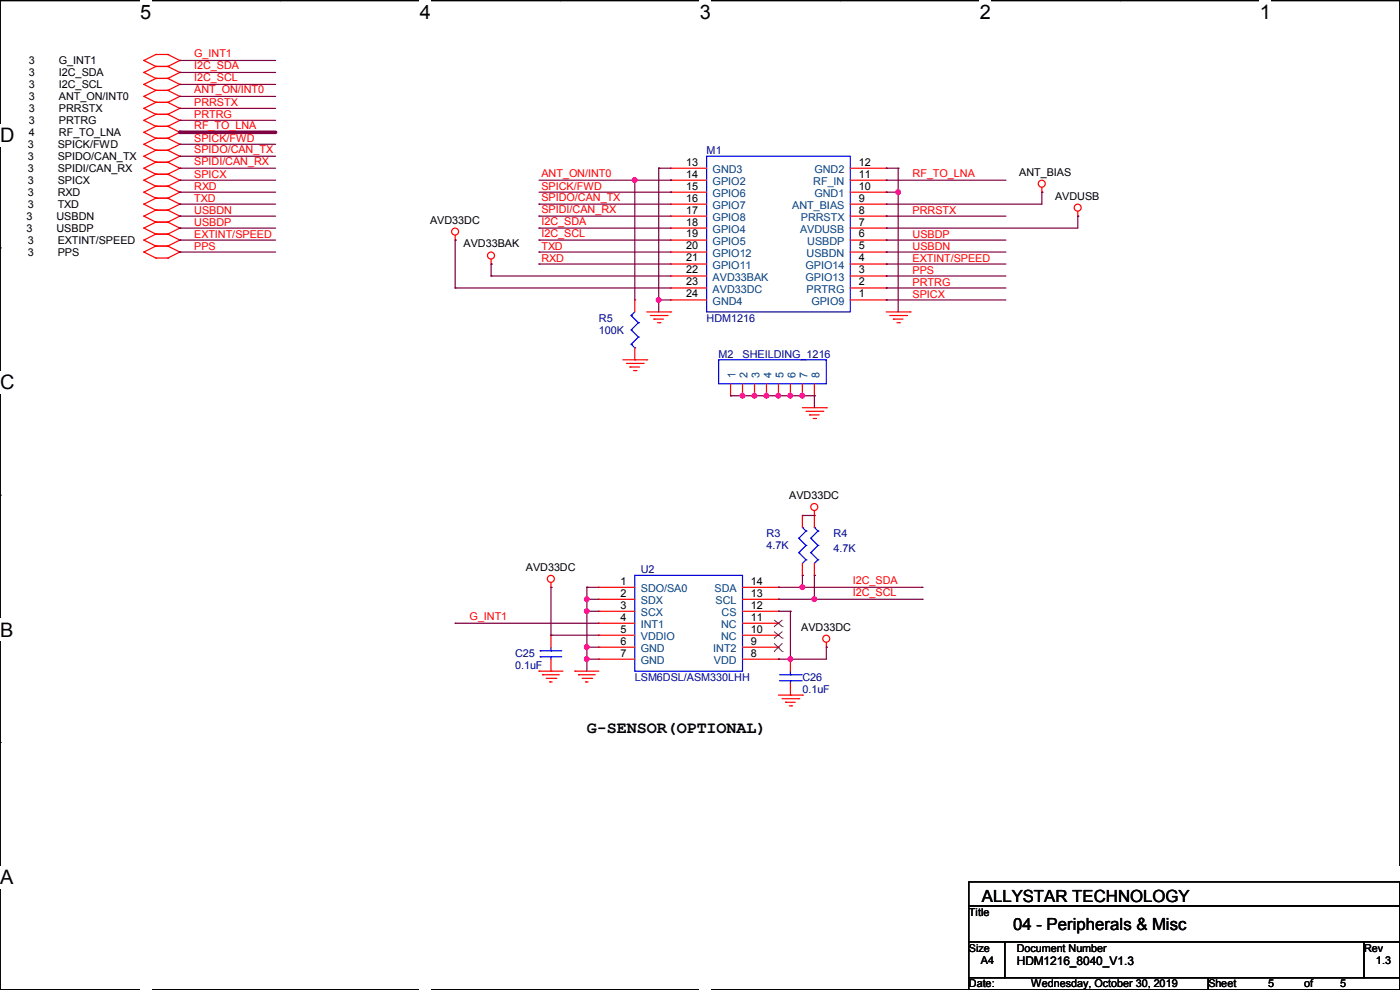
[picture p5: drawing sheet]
<svg xmlns="http://www.w3.org/2000/svg" width="297mm" height="210mm" viewBox="0 0 297 210" stroke-linecap="round" stroke-linejoin="round" font-family="sans-serif">
<path d="M0 .1h297v209.8h-297z" fill="none" stroke="#000" stroke-width=".25"/>
<g fill="#fff">
<path d="M29.7 .1h2.4v4.8h-2.4z"/>
<path d="M29.7 209.9l2.4 .1z"/>
</g>
<path d="M59.4 .1h.1M59.4 209.9h.1" fill="none" stroke="#000" stroke-width=".25"/>
<g fill="#fff">
<path d="M89.1 .1h2.3v4.8h-2.3z"/>
<path d="M89.1 209.9l2.3 .1z"/>
</g>
<path d="M118.8 .1h.1M118.8 209.9h.1" fill="none" stroke="#000" stroke-width=".25"/>
<g fill="#fff">
<path d="M148.5 .1h2.3v4.8h-2.3z"/>
<path d="M148.5 209.9l2.3 .1z"/>
</g>
<path d="M178.2 .1h.1M178.2 209.9h.1" fill="none" stroke="#000" stroke-width=".25"/>
<g fill="#fff">
<path d="M207.9 .1h2.3v4.8h-2.3z"/>
<path d="M207.9 209.9l2.3 .1z"/>
</g>
<path d="M237.6 .1h.1M237.6 209.9h.1" fill="none" stroke="#000" stroke-width=".25"/>
<g fill="#fff">
<path d="M267.3 .1h2.3v4.8h-2.3z"/>
<path d="M267.3 209.9l2.3 .1z"/>
<path d="M0 26.3h3.1v4.8h-3.1z"/>
<path d="M0 78.8h3.1v4.7h-3.1z"/>
</g>
<path d="M0 52.6h.1M297 52.6h.1" fill="none" stroke="#000" stroke-width=".25"/>
<path d="M0 131.2h2.9v4.8h-2.9z" fill="#fff"/>
<path d="M0 105h.1M297 105h.1" fill="none" stroke="#000" stroke-width=".25"/>
<g fill="#fff">
<path d="M0 183.7h2.9v4.7h-2.9z"/>
<path d="M296.9 183.7h.1v4.7h-.1z"/>
</g>
<path d="M0 157.5h.1M297 157.5h.1M205.5 187.1h91.5v5.1h-91.5zM205.5 192.2h91.5v7.6h-91.5zM205.5 199.8h7.6v7.6h-7.6zM213.1 199.8h76.2v7.6h-76.2zM289.3 199.8h7.7v7.6h-7.7zM205.5 207.4h50.8v2.5h-50.8zM256.3 207.4h40.7v2.5h-40.7z" fill="none" stroke="#000" stroke-width=".25"/>
<g fill="none" stroke="#f00" stroke-width=".25">
<path d="M30.5 15.4h.1M30.5 12.8h.1M30.5 17.9h.1M30.5 15.4l2.6 1.2M30.5 12.8l2.6 1.3M30.5 17.9l2.6 1.3M33.1 14.1h.1M33.1 16.6h.1M33.1 19.2h.1M33.1 11.6h.1M33.1 14.1h2.5M33.1 14.1l-2.6 1.3"/>
<path d="M33.1 16.6h2.5M33.1 19.2h2.5M33.1 19.2l-2.6 1.2M33.1 11.6h2.5M33.1 11.6l-2.6 1.2M33.1 16.6l-2.6 1.3M35.6 14.1h.1M35.6 16.6h.1M35.6 19.2h.1M35.6 11.6h.1M35.6 14.1l2.5 1.3M35.6 19.2l2.5 1.2"/>
<path d="M35.6 11.6l2.5 1.2M35.6 16.6l2.5 1.3M38.1 15.4h.1M38.1 12.8h.1M38.1 17.9h.1M38.1 15.4l-2.5 1.2M38.1 12.8l-2.5 1.3M38.1 17.9l-2.5 1.3M30.5 20.4h.1M30.5 23h.1M30.5 25.5h.1M30.5 28.1h.1"/>
<path d="M30.5 35.7h.1M30.5 33.1h.1M30.5 38.2h.1M30.5 30.6h.1M30.5 20.4l2.6 1.3M30.5 23l2.6 1.3M30.5 25.5l2.6 1.3M30.5 28.1l2.6 1.2M30.5 35.7l2.6 1.3M30.5 33.1l2.6 1.3M30.5 38.2l2.6 1.3M30.5 30.6l2.6 1.3"/>
<path d="M33.1 21.7h.1M33.1 24.3h.1M33.1 26.8h.1M33.1 29.3h.1M33.1 34.4h.1M33.1 37h.1M33.1 31.9h.1M33.1 39.5h.1M33.1 21.7h2.5M33.1 21.7l-2.6 1.3M33.1 24.3h2.5M33.1 24.3l-2.6 1.2"/>
<path d="M33.1 26.8h2.5M33.1 26.8l-2.6 1.3M33.1 29.3h2.5M33.1 34.4h2.5M33.1 34.4l-2.6 1.3M33.1 37h2.5M33.1 31.9h2.5M33.1 31.9l-2.6 1.2M33.1 39.5h2.5M33.1 39.5l-2.6 1.3M33.1 37l-2.6 1.2M33.1 29.3l-2.6 1.3"/>
<path d="M35.6 21.7h.1M35.6 24.3h.1M35.6 26.8h.1M35.6 29.3h.1M35.6 34.4h.1M35.6 37h.1M35.6 31.9h.1M35.6 39.5h.1M35.6 21.7l2.5 1.3M35.6 24.3l2.5 1.2M35.6 26.8l2.5 1.3M35.6 34.4l2.5 1.3"/>
<path d="M35.6 31.9l2.5 1.2M35.6 39.5l2.5 1.3M35.6 37l2.5 1.2M35.6 29.3l2.5 1.3M38.1 20.4h.1M38.1 23h.1M38.1 25.5h.1M38.1 28.1h.1M38.1 35.7h.1M38.1 33.1h.1M38.1 38.2h.1M38.1 30.6h.1"/>
<path d="M38.1 20.4l-2.5 1.3M38.1 23l-2.5 1.3M38.1 25.5l-2.5 1.3M38.1 28.1l-2.5 1.2M38.1 35.7l-2.5 1.3M38.1 33.1l-2.5 1.3M38.1 38.2l-2.5 1.3M38.1 30.6l-2.5 1.3M142.3 35.7h.1M142.3 38.2h.1M142.3 38.2h7.6M142.3 35.7h7.6"/>
<path d="M180.4 38.2h7.6M180.4 35.7h7.6M188 38.2h.1M188 35.7h.1M221 39.8v1M30.5 45.8h.1M30.5 48.4h.1M30.5 43.3h.1M30.5 40.8h.1M30.5 50.9h.1M30.5 53.5h.1M30.5 45.8l2.6 1.3"/>
<path d="M30.5 48.4l2.6 1.3M30.5 43.3l2.6 1.3M30.5 40.8l2.6 1.2M30.5 50.9l2.6 1.3M30.5 53.5l2.6 1.2M33.1 44.6h.1M33.1 47.1h.1M33.1 49.7h.1M33.1 42h.1M33.1 52.2h.1M33.1 54.7h.1M33.1 44.6h2.5"/>
<path d="M33.1 44.6l-2.6 1.2M33.1 47.1h2.5M33.1 47.1l-2.6 1.3M33.1 49.7h2.5M33.1 42h2.5M33.1 42l-2.6 1.3M33.1 49.7l-2.6 1.2M33.1 52.2h2.5M33.1 52.2l-2.6 1.3M33.1 54.7h2.5M35.6 44.6h.1M35.6 47.1h.1"/>
<path d="M35.6 49.7h.1M35.6 42h.1M35.6 52.2h.1M35.6 54.7h.1M35.6 44.6l2.5 1.2M35.6 47.1l2.5 1.3M35.6 42l2.5 1.3M35.6 49.7l2.5 1.2M35.6 52.2l2.5 1.3M38.1 45.8h.1M38.1 48.4h.1M38.1 43.3h.1"/>
<path d="M38.1 40.8h.1M38.1 50.9h.1M38.1 53.5h.1M38.1 45.8l-2.5 1.3M38.1 48.4l-2.5 1.3M38.1 43.3l-2.5 1.3M38.1 40.8l-2.5 1.2M38.1 50.9l-2.5 1.3M38.1 53.5l-2.5 1.2M96.6 50.9h.1M96.6 49.9v1M104.2 56h.1"/>
<path d="M104.2 55v1M142.3 40.8h.1M142.3 43.3h.1M142.3 45.8h.1M142.3 48.4h.1M142.3 50.9h.1M142.3 53.5h.1M142.3 56h.1M142.3 58.5h.1M142.3 58.5h7.6M142.3 56h7.6M142.3 53.5h7.6"/>
<path d="M142.3 50.9h7.6M142.3 48.4h7.6M142.3 45.8h7.6M142.3 43.3h7.6M142.3 40.8h7.6M180.4 58.5h7.6M180.4 56h7.6M180.4 53.5h7.6M180.4 50.9h7.6M180.4 48.4h7.6M180.4 45.8h7.6M180.4 43.3h7.6"/>
<path d="M180.4 40.8h7.6M188 58.5h.1M188 56h.1M188 53.5h.1M188 50.9h.1M188 48.4h.1M188 45.8h.1M188 43.3h.1M188 40.8h.1M221 40.8h.1M228.6 45.8h.1M228.6 44.8v1"/>
<path d="M132.1 76.3h5.1M132.9 77.1h3.5M133.6 77.9h.1M133.6 77.9h2.1M134.4 78.6h.5M134.7 63.6h.1M134.7 76.3h.1M134.7 63.6v2.6M134.7 73.8v2.5M134.9 78.6h.1M136.4 77.1h.1M137.2 76.3h.1"/>
<path d="M137.2 66.2h5.1M138 66.9h3.5M138.7 67.7h.1M138.7 67.7h2.1M139.5 68.5h.5M140 68.5h.1M141.5 66.9h.1M142.3 66.2h.1M142.3 61.1h.1M142.3 63.6h.1M142.3 63.6h7.6M142.3 61.1h7.6"/>
<path d="M180.4 63.6h7.6M180.4 61.1h7.6M188 63.6h.1M188 61.1h.1M188 66.2h5.1M188.8 66.9h3.5M189.5 67.7h.1M189.5 67.7h2.1M190.3 68.5h.5M190.8 68.5h.1M192.3 66.9h.1M193.1 66.2h.1"/>
<path d="M155 83.9h.1M155 81.4v2.5M157.5 83.9h.1M157.5 81.4v2.5M160.1 83.9h.1M160.1 81.4v2.5M162.6 83.9h.1M162.6 81.4v2.5M165.1 83.9h.1M165.1 81.4v2.5M167.7 83.9h.1M167.7 81.4v2.5"/>
<path d="M170.2 83.9h.1M170.2 86.5h5.1M170.2 81.4v2.5M171 87.2h3.5M171.7 88h.1M171.7 88h2.1M172.5 88.8h.5M172.8 83.9h.1M172.8 81.4v2.5M173 88.8h.1M174.5 87.2h.1M175.3 86.5h.1"/>
<path d="M170.2 109.3h.1M170.2 109.3v2.6M170.2 119.5v2.5M172.8 109.3h.1M172.8 108.3v3.6M172.8 119.5v2.5M116.9 124.6h.1M116.9 134.7h.1M116.9 123.6v1M116.9 134.7v2.6M116.9 139.8v2.6M127 124.6h.1"/>
<path d="M127 127.1h.1M127 129.7h.1M127 132.2h.1M127 134.7h.1M127 137.3h.1M127 139.8h.1M127 124.6h7.7M127 127.1h7.7M127 129.7h7.7M127 132.2h7.7M127 134.7h7.7M127 137.3h7.7"/>
<path d="M127 139.8h7.7M157.5 124.6h7.6M157.5 127.1h7.6M157.5 129.7h7.6M157.5 132.2h7.6M157.5 134.7h7.6M157.5 137.3h7.6M157.5 139.8h7.6M165.1 132.2h.1M165.1 134.7h.1M165.1 137.3h.1M165.1 139.8h.1"/>
<path d="M165.1 124.6h.1M165.1 127.1h.1M165.1 129.7h.1M167.7 139.8h.1M167.7 139.8v2.6M170.2 122h.1M172.8 122h.1M175.3 137.3h.1M175.3 136.3v1M114.3 142.4h.1M114.3 142.4h5.1M115.1 143.1h.1"/>
<path d="M115.1 143.1h3.6M115.9 143.9h2M116.6 144.7h.1M116.6 144.7h.5M116.9 142.4h.1M117.9 143.9h.1M122 142.4h.1M122 142.4h5M122.7 143.1h.1M122.7 143.1h3.6M123.5 143.9h2M124.2 144.7h.1"/>
<path d="M124.2 144.7h.6M125.5 143.9h.1M165.1 147.4h5.1M165.9 148.2h3.6M166.7 149h.1M166.7 149h2M167.4 149.7h.5M167.7 147.4h.1M167.7 144.9v2.5M167.9 149.7h.1M169.5 148.2h.1M170.2 147.4h.1"/>
<circle cx="221" cy="39" r=".74"/>
<circle cx="96.5" cy="49.1" r=".74"/>
<circle cx="104.2" cy="54.2" r=".74"/>
<circle cx="228.6" cy="44" r=".74"/>
<circle cx="172.7" cy="107.5" r=".74"/>
<circle cx="116.9" cy="122.8" r=".74"/>
<circle cx="175.3" cy="135.5" r=".74"/>
</g>
<g fill="none" stroke="#00f" stroke-width=".25">
<path d="M149.9 33.1h30.5v33.1h-30.5zM133.9 66.9h.1M133.9 70h.1M133.9 73h.1M133.9 66.9l1.5 1.6M133.9 70l1.5 1.5M133.9 73l.8 .8M134.7 73.8h.1M134.7 66.2l-.8 .7M135.4 68.5h.1M135.4 71.5h.1M135.4 68.5l-1.5 1.5"/>
<path d="M135.4 71.5l-1.5 1.5M152.4 76.3h22.9v5.1h-22.9zM169.5 117.2h.1M169.5 114.2h.1M169.5 117.2l1.5 1.5M169.5 114.2l1.5 1.5M170.2 111.9h.1M170.2 111.9l.8 .7M171 118.7h.1M171 115.7h.1M171 112.6h.1M171 118.7l-.8 .8"/>
<path d="M171 115.7l-1.5 1.5M171 112.6l-1.5 1.6M172 117.2h.1M172 114.2h.1M172 117.2l1.5 1.5M172 114.2l1.5 1.5M172.8 111.9h.1M172.8 111.9l.7 .7M173.5 118.7h.1M173.5 115.7h.1M173.5 112.6h.1M173.5 118.7l-.7 .8"/>
<path d="M173.5 115.7l-1.5 1.5M173.5 112.6l-1.5 1.6M114.6 138h.1M114.6 139.3h.1M114.6 138h4.6M114.6 139.3h4.6M116.9 139.3h.1M116.9 138h.1M116.9 137.3v.7M116.9 139.3v.5M134.7 122h22.8v20.4h-22.8zM165.4 143.1h4.6"/>
<path d="M165.4 144.4h4.6M167.7 144.4h.1M167.7 143.1h.1M167.7 142.4v.7M167.7 144.4v.5M170 143.1h.1M170 144.4h.1"/>
</g>
<path d="M164.2 132.9h.1M164.2 135.4h.1M164.2 138.2h.1M164.2 131.5l1.8 1.4M164.2 134l1.8 1.4M164.2 136.4l1.8 1.8M166 132.9h.1M166 135.4h.1M166 138.2h.1M166 131.5l-1.8 1.4M166 134l-1.8 1.4M166 136.4l-1.8 1.8" fill="none" stroke="#804000" stroke-width=".21"/>
<g fill="none" stroke="#800040" stroke-width=".25">
<path d="M38.1 17.9h.1M38.1 15.4h.1M38.1 12.8h.1M38.1 17.9h20.4M38.1 15.4h20.4M38.1 12.8h20.4M38.1 20.4h.1M38.1 23h.1M38.1 25.5h.1M38.1 20.4h20.4M38.1 23h20.4M38.1 25.5h20.4"/>
<path d="M114.3 38.2h20.4M134.7 38.2h.1M139.7 35.7h.1M139.7 35.7h2.6M139.7 35.7v30.5M188 38.2h.1M188 35.7h.1M188 38.2h25.4M188 35.7h2.5M190.5 35.7h.1M190.5 35.7v30.5M96.6 50.9h.1"/>
<path d="M96.6 50.9v10.2M104.2 56h.1M104.2 58.5h.1M104.2 58.5h38.1M104.2 56v2.5M114.3 48.4h.1M114.3 45.8h.1M114.3 43.3h.1M114.3 56h.1M114.3 53.5h.1M114.3 50.9h.1M114.3 56h28"/>
<path d="M114.3 43.3h28M114.3 45.8h28M114.3 50.9h28M114.3 53.5h28M114.3 48.4h28M114.3 40.8h28M142.3 40.8h.1M188 56h.1M188 58.5h.1M188 43.3h.1M188 45.8h.1M188 50.9h.1"/>
<path d="M188 53.5h.1M188 40.8h.1M188 48.4h.1M188 56h25.4M188 58.5h25.4M188 45.8h25.4M188 50.9h25.4M188 53.5h25.4M188 40.8h2.5M190.5 40.8h.1M221 40.8h.1M221 40.8v2.5h-33"/>
<path d="M228.6 45.8h.1M228.6 45.8v2.6h-40.6M96.6 61.1h.1M96.6 61.1h45.7M139.7 63.6h.1M139.7 63.6h2.6M188 63.6h.1M188 61.1h.1M188 63.6h25.4M188 61.1h25.4M155 83.9h.1M155 83.9h17.8"/>
<path d="M157.5 83.9h.1M160.1 83.9h.1M162.6 83.9h.1M165.1 83.9h.1M167.7 83.9h.1M170.2 83.9h.1M172.8 83.9h.1M172.8 83.9v2.6M170.2 109.3h.1M170.2 109.3h2.6M96.6 132.2h.1M96.6 132.2h30.4"/>
<path d="M116.9 124.6h.1M116.9 134.7h.1M116.9 124.6v10.1M116.9 134.7h10.1M124.5 127.1h.1M124.5 124.6h.1M124.5 137.3h.1M124.5 129.7h.1M124.5 139.8h.1M124.5 124.6v17.8M124.5 124.6h2.5M124.5 127.1h2.5"/>
<path d="M124.5 139.8h2.5M124.5 129.7h2.5M124.5 137.3h2.5M165.1 124.6h.1M165.1 127.1h.1M165.1 139.8h.1M165.1 129.7h.1M165.1 124.6h30.5M165.1 127.1h30.5M165.1 129.7h2.6M167.7 139.8h.1M167.7 129.7h.1"/>
<path d="M167.7 129.7v10.1M170.2 122h.1M170.2 122v2.6M172.8 122h.1M172.8 122v5.1M175.3 137.3h.1M175.3 137.3v2.5h-10.2M195.6 124.6h.1M195.6 127.1h.1"/>
</g>
<g fill="#f0f" stroke="#f0f" stroke-width=".25">
<circle cx="160" cy="83.9" r=".49"/>
<circle cx="157.5" cy="83.9" r=".49"/>
<circle cx="162.6" cy="83.9" r=".49"/>
<circle cx="167.7" cy="83.9" r=".49"/>
<circle cx="165.1" cy="83.9" r=".49"/>
<circle cx="170.2" cy="83.9" r=".49"/>
<circle cx="124.5" cy="127.1" r=".49"/>
<circle cx="167.7" cy="139.8" r=".49"/>
<circle cx="124.5" cy="139.8" r=".49"/>
<circle cx="124.5" cy="137.3" r=".49"/>
<circle cx="124.5" cy="129.6" r=".49"/>
<circle cx="139.7" cy="63.6" r=".49"/>
<circle cx="190.5" cy="40.7" r=".49"/>
<circle cx="170.2" cy="124.6" r=".49"/>
<circle cx="172.7" cy="127.1" r=".49"/>
</g>
<path d="M38.1 28.1h20.4" fill="none" stroke="#800040" stroke-width=".76"/>
<circle cx="38.1" cy="28.1" r=".38" fill="#800040"/>
<g fill="none" stroke="#800040" stroke-width=".25">
<path d="M38.1 35.7h.1M38.1 38.2h.1M38.1 33.1h.1M38.1 30.6h.1M38.1 35.7h20.4M38.1 38.2h20.4M38.1 33.1h20.4M38.1 30.6h20.4M134.7 38.2h.1M134.7 38.2h7.6M134.7 38.2v25.4M142.3 38.2h.1"/>
<path d="M38.1 40.8h.1M38.1 43.3h.1M38.1 45.8h.1M38.1 48.4h.1M38.1 50.9h.1M38.1 53.5h.1M38.1 40.8h20.4M38.1 43.3h20.4M38.1 45.8h20.4M38.1 48.4h20.4M38.1 50.9h20.4M38.1 53.5h20.4"/>
</g>
<g fill="#f0f" stroke="#f0f" stroke-width=".25">
<circle cx="134.6" cy="38.2" r=".49"/>
<circle cx="160" cy="83.9" r=".49"/>
<circle cx="157.5" cy="83.9" r=".49"/>
<circle cx="162.6" cy="83.9" r=".49"/>
<circle cx="167.7" cy="83.9" r=".49"/>
<circle cx="165.1" cy="83.9" r=".49"/>
<circle cx="170.2" cy="83.9" r=".49"/>
<circle cx="124.5" cy="127.1" r=".49"/>
<circle cx="167.7" cy="139.8" r=".49"/>
<circle cx="124.5" cy="139.8" r=".49"/>
<circle cx="124.5" cy="137.3" r=".49"/>
<circle cx="124.5" cy="129.6" r=".49"/>
<circle cx="139.7" cy="63.6" r=".49"/>
<circle cx="190.5" cy="40.7" r=".49"/>
<circle cx="170.2" cy="124.6" r=".49"/>
<circle cx="172.7" cy="127.1" r=".49"/>
</g>
<g font-size="4.2">
<text x="29.7" y="3.9">5</text>
<text x="89.1" y="3.9">4</text>
<text x="148.5" y="3.9">3</text>
<text x="207.9" y="3.9">2</text>
<text x="267.2" y="3.9">1</text>
<text x="0" y="30.1">D</text>
<text x="0" y="82.6">C</text>
<text x="0" y="135">B</text>
<text x="0" y="187.5">A</text>
<text x="297" y="187.5">A</text>
</g>
<g font-size="3.6">
<text x="124.5" y="155.4">G-SENSOR(OPTIONAL)</text>
<text x="208.3" y="191.3">ALLYSTAR TECHNOLOGY</text>
<text x="214.9" y="197.4">04 - Peripherals &amp; Misc</text>
</g>
<text font-size="2.5" x="215.7" y="204.6">HDM1216_8040_V1.3</text>
<g font-size="2.3">
<text x="6.1" y="16.2">3</text>
<text x="6.1" y="13.6">3</text>
<text x="12.5" y="16.2">I2C_SDA</text>
<text x="12.5" y="13.6">G_INT1</text>
<text x="6.1" y="21.3">3</text>
<text x="6.1" y="23.8">3</text>
<text x="6.1" y="18.7">3</text>
<text x="12.5" y="21.3">ANT_ON/INT0</text>
<text x="12.5" y="23.8">PRRSTX</text>
<text x="12.5" y="18.7">I2C_SCL</text>
<text x="6.1" y="26.3">3</text>
<text x="6.1" y="28.9">4</text>
<text x="12.5" y="26.3">PRTRG</text>
<text x="12.5" y="28.9">RF_TO_LNA</text>
<text x="5.9" y="34">3</text>
<text x="5.9" y="31.4">3</text>
<text x="12.2" y="34">SPIDO/CAN_TX</text>
<text x="12.2" y="31.4">SPICK/FWD</text>
<text x="145.6" y="35.1">13</text>
<text x="182.2" y="35.1">12</text>
<text x="5.9" y="36.5">3</text>
<text x="5.9" y="41.6">3</text>
<text x="5.9" y="39">3</text>
<text x="12.2" y="36.5">SPIDI/CAN_RX</text>
<text x="12.2" y="41.6">RXD</text>
<text x="12.2" y="39">SPICX</text>
<text x="145.6" y="37.7">14</text>
<text x="145.6" y="40.2">15</text>
<text x="182.2" y="40.2">10</text>
<text x="182.2" y="37.7">11</text>
<text x="216.2" y="37.3">ANT_BIAS</text>
<text x="5.6" y="46.7">3</text>
<text x="5.9" y="44.1">3</text>
<text x="12" y="46.7">USBDN</text>
<text x="12.2" y="44.1">TXD</text>
<text x="91.2" y="47.4">AVD33DC</text>
<text x="145.6" y="42.8">16</text>
<text x="145.6" y="45.3">17</text>
<text x="145.6" y="47.8">18</text>
<text x="182.2" y="47.8">7</text>
<text x="182.2" y="45.3">8</text>
<text x="182.2" y="42.8">9</text>
<text x="223.8" y="42.3">AVDUSB</text>
<text x="5.6" y="49.2">3</text>
<text x="5.9" y="51.7">3</text>
<text x="12" y="49.2">USBDP</text>
<text x="12.2" y="51.7">EXTINT/SPEED</text>
<text x="98.3" y="52.5">AVD33BAK</text>
<text x="145.6" y="50.4">19</text>
<text x="145.6" y="52.9">20</text>
<text x="182.2" y="52.9">5</text>
<text x="182.2" y="50.4">6</text>
<text x="5.9" y="54.3">3</text>
<text x="12.2" y="54.3">PPS</text>
<text x="145.6" y="55.5">21</text>
<text x="145.6" y="58">22</text>
<text x="182.2" y="58">3</text>
<text x="182.2" y="55.5">4</text>
<text x="145.6" y="60.5">23</text>
<text x="145.6" y="63.1">24</text>
<text x="182.2" y="63.1">1</text>
<text x="182.2" y="60.5">2</text>
<text x="167.4" y="105.8">AVD33DC</text>
<text x="111.6" y="121.1">AVD33DC</text>
<text x="131.6" y="124">1</text>
<text x="159.3" y="124">14</text>
<text x="131.6" y="126.6">2</text>
<text x="131.6" y="129.1">3</text>
<text x="131.6" y="131.7">4</text>
<text x="159.3" y="131.7">11</text>
<text x="159.3" y="126.6">13</text>
<text x="159.3" y="129.1">12</text>
<text x="131.6" y="134.2">5</text>
<text x="131.6" y="136.7">6</text>
<text x="159.3" y="134.2">10</text>
<text x="159.3" y="136.7">9</text>
<text x="170" y="133.8">AVD33DC</text>
<text x="131.6" y="139.3">7</text>
<text x="159.3" y="139.3">8</text>
<text x="205.5" y="194.2">Title</text>
<text x="205.5" y="201.8">Size</text>
<text x="215.7" y="201.8">Document Number</text>
<text x="289.4" y="201.8">Rev</text>
<text x="205.5" y="209.5">Date:</text>
<text x="208.1" y="204.4">A4</text>
<text x="218.7" y="209.5">Wednesday, October 30, 2019</text>
<text x="256.3" y="209.5">Sheet</text>
<text x="269" y="209.5">5</text>
<text x="276.7" y="209.5">of</text>
<text x="284.3" y="209.5">5</text>
<text x="291.9" y="204.4">1.3</text>
</g>
<g font-size="2.3" fill="#f00">
<text x="41.2" y="17.2">I2C_SCL</text>
<text x="41.2" y="14.6">I2C_SDA</text>
<text x="41.2" y="12.1">G_INT1</text>
<text x="41.2" y="19.7">ANT_ON/INT0</text>
<text x="41.2" y="22.5">PRRSTX</text>
<text x="41.2" y="25">PRTRG</text>
<text x="41.2" y="27.3">RF_TO_LNA</text>
<text x="41.2" y="35">SPIDI/CAN_RX</text>
<text x="41.2" y="32.4">SPIDO/CAN_TX</text>
<text x="41.2" y="30.1">SPICK/FWD</text>
<text x="41.2" y="40.3">RXD</text>
<text x="41.2" y="37.7">SPICX</text>
<text x="114.9" y="37.5">ANT_ON/INT0</text>
<text x="114.9" y="40.3">SPICK/FWD</text>
<text x="193.6" y="37.5">RF_TO_LNA</text>
<text x="41.2" y="42.8">TXD</text>
<text x="41.2" y="45.3">USBDN</text>
<text x="41.2" y="47.9">USBDP</text>
<text x="114.9" y="47.7">I2C_SDA</text>
<text x="114.9" y="45.1">SPIDI/CAN_RX</text>
<text x="114.9" y="42.6">SPIDO/CAN_TX</text>
<text x="193.6" y="45.3">PRRSTX</text>
<text x="41.2" y="50.4">EXTINT/SPEED</text>
<text x="41.2" y="53">PPS</text>
<text x="114.9" y="53">TXD</text>
<text x="114.9" y="50.2">I2C_SCL</text>
<text x="193.6" y="50.4">USBDP</text>
<text x="193.6" y="53">USBDN</text>
<text x="114.9" y="55.5">RXD</text>
<text x="193.6" y="55.5">EXTINT/SPEED</text>
<text x="193.6" y="58">PPS</text>
<text x="193.6" y="63.1">SPICX</text>
<text x="193.6" y="60.6">PRTRG</text>
<text x="180.9" y="123.9">I2C_SDA</text>
<text x="99.6" y="131.5">G_INT1</text>
<text x="180.9" y="126.4">I2C_SCL</text>
</g>
<g font-size="2.3" fill="#000080">
<text x="149.9" y="32.7">M1</text>
<text x="127" y="68.2">R5</text>
<text x="127" y="70.8">100K</text>
<text x="149.9" y="68.2">HDM1216</text>
<text x="152.5" y="75.9">M2</text>
<text x="157.5" y="75.9">SHEILDING_1216</text>
<text x="162.6" y="114">R3</text>
<text x="176.8" y="114">R4</text>
<text x="162.6" y="116.5">4.7K</text>
<text x="176.8" y="117">4.7K</text>
<text x="135.9" y="121.6">U2</text>
<text x="109.3" y="139.4">C25</text>
<text x="109.3" y="141.9">0.1uF</text>
<text x="134.7" y="144.4">LSM6DSL/ASM330LHH</text>
<text x="170.2" y="144.4">C26</text>
<text x="170.2" y="147">0.1uF</text>
</g>
<g font-size="2.3" fill="#004080">
<text x="151.2" y="36.7">GND3</text>
<text x="151.2" y="39.3">GPIO2</text>
<text x="151.2" y="41.8">GPIO6</text>
<text x="172.5" y="39.3">RF_IN</text>
<text x="172.8" y="41.8">GND1</text>
<text x="172.8" y="36.7">GND2</text>
<text x="151.2" y="44.4">GPIO7</text>
<text x="151.2" y="46.9">GPIO8</text>
<text x="168.1" y="44.4">ANT_BIAS</text>
<text x="169.9" y="46.9">PRRSTX</text>
<text x="151.2" y="49.4">GPIO4</text>
<text x="151.2" y="52">GPIO5</text>
<text x="169.7" y="49.4">AVDUSB</text>
<text x="171.2" y="52">USBDP</text>
<text x="151.2" y="54.5">GPIO12</text>
<text x="151.2" y="57.1">GPIO11</text>
<text x="151.2" y="59.6">AVD33BAK</text>
<text x="170.9" y="59.6">GPIO13</text>
<text x="170.9" y="57.1">GPIO14</text>
<text x="171.1" y="54.5">USBDN</text>
<text x="151.2" y="62.1">AVD33DC</text>
<text x="151.2" y="64.7">GND4</text>
<text x="171.1" y="62.1">PRTRG</text>
<text x="172.1" y="64.7">GPIO9</text>
<text x="156.1" y="80.1" transform="rotate(-90 156.1 80.1)">1</text>
<text x="158.6" y="80.1" transform="rotate(-90 158.6 80.1)">2</text>
<text x="161.1" y="80.1" transform="rotate(-90 161.1 80.1)">3</text>
<text x="163.7" y="80.1" transform="rotate(-90 163.7 80.1)">4</text>
<text x="166.2" y="80.1" transform="rotate(-90 166.2 80.1)">5</text>
<text x="168.8" y="80.1" transform="rotate(-90 168.8 80.1)">6</text>
<text x="171.3" y="80.1" transform="rotate(-90 171.3 80.1)">7</text>
<text x="173.8" y="80.1" transform="rotate(-90 173.8 80.1)">8</text>
<text x="135.9" y="125.6">SDO/SA0</text>
<text x="151.6" y="125.6">SDA</text>
<text x="135.9" y="128.2">SDX</text>
<text x="135.9" y="130.7">SCX</text>
<text x="151.8" y="128.2">SCL</text>
<text x="153.1" y="130.7">CS</text>
<text x="135.9" y="133.3">INT1</text>
<text x="135.9" y="135.8">VDDIO</text>
<text x="153" y="133.3">NC</text>
<text x="153" y="135.8">NC</text>
<text x="135.9" y="138.3">GND</text>
<text x="135.9" y="140.9">GND</text>
<text x="151.3" y="138.3">INT2</text>
<text x="151.4" y="140.9">VDD</text>
</g>
</svg>
